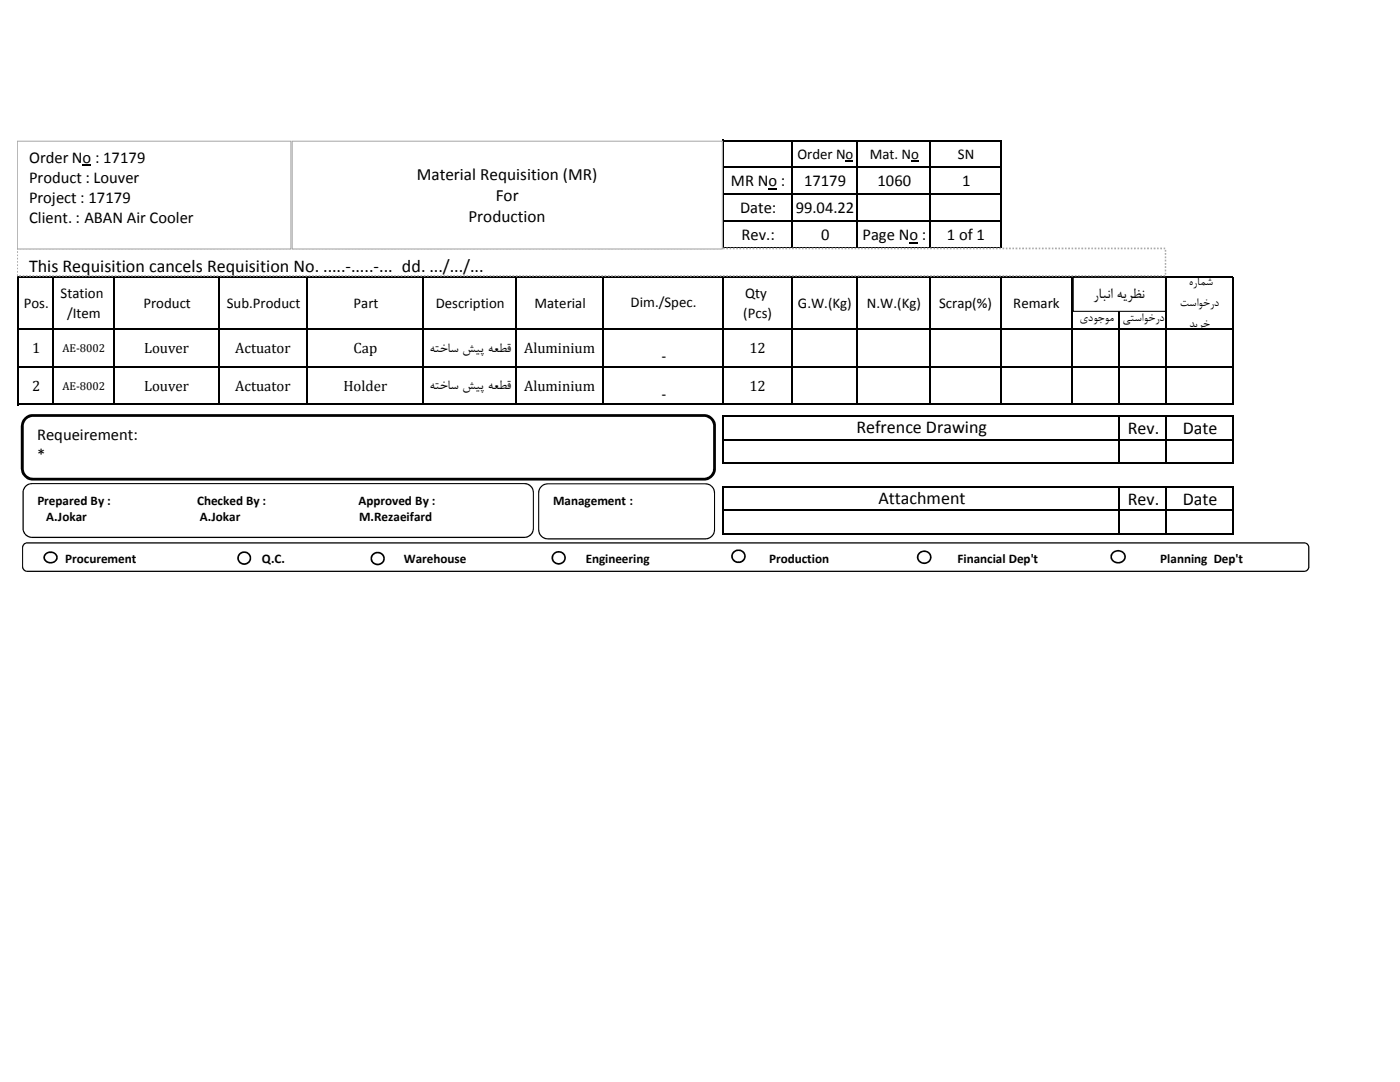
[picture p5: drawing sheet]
<svg xmlns="http://www.w3.org/2000/svg" width="279mm" height="216mm" viewBox="0 0 279 216" stroke-linecap="round" stroke-linejoin="round" font-family="sans-serif">
<path d="M153.4 37.6h1.7v.2h-1.7zM168.7 32.1h1.6v.2h-1.6zM181.9 32.1h1.5v.2h-1.5zM181.5 48.3h1.7v.3h-1.7z" fill="#000"/>
<g fill="none" stroke="#000" stroke-width=".3">
<path d="M144.3 27.9v21.8M144.4 28h55.5M144.4 33.4h55.5M144.4 38.8h55.5M158.1 28.2v21.5M171.1 28.2v21.5M185.7 28.2v21.5M199.7 28.2v52.7M3.6 55v25.9M3.7 55.2h242.4M10.6 55.3v25.6M22.8 55.3v25.6"/>
<path d="M43.6 55.3v25.6M61.3 55.3v25.6M84.5 55.3v25.6M102.9 55.3v25.6M120.4 55.3v25.6M144.3 55.3v25.6M144.4 44.2h55.5M144.4 49.6h55.5M158.1 55.3v25.6M171.1 55.3v25.6M185.7 55.3v25.6M214 55.3v25.6"/>
<path d="M223.4 55.3v25.6M232.7 55.3v25.6M246 55.3v25.6M3.7 65.7h242.4M3.7 73.2h242.4M3.7 80.7h242.4M144.3 82.9v9.7M144.3 97v9.7M144.4 83h101.7M144.4 87.7h101.7M144.4 92.4h101.7M144.4 97.1h101.7"/>
<path d="M223.4 83.2v9.4M223.4 97.3v9.4M232.7 83.2v9.4M232.7 97.3v9.4M246 83.2v9.4M246 97.3v9.4M144.4 101.8h101.7M144.4 106.5h101.7"/>
</g>
<path d="M3.4 49.6h229.2v5.4h-229.2z" fill="#fff"/>
<path d="M3.4 54.7h.2v.3h-.2zM3.4 54.1h.2v.3h-.2zM3.4 53.4h.2v.3h-.2zM3.4 52.7h.2v.4h-.2zM3.4 52.1h.2v.3h-.2zM3.4 51.4h.2v.4h-.2zM3.4 50.8h.2v.3h-.2zM3.4 50.1h.2v.4h-.2zM3.4 49.4h.2v.3h-.2l.2-.1v.2h-.2zM3.9 49.4h.3v.3h-.3zM4.5 49.4h.4v.3h-.4zM5.2 49.4h.3v.3h-.3zM5.8 49.4h.4v.3h-.4zM6.5 49.4h.3v.3h-.3zM7.2 49.4h.3v.3h-.3zM7.8 49.4h.3v.3h-.3zM8.5 49.4h.3v.3h-.3zM9.1 49.4h.3v.3h-.3zM9.8 49.4h.3v.3h-.3zM10.5 49.4h.3v.3h-.3zM11.1 49.4h.3v.3h-.3zM11.8 49.4h.3v.3h-.3zM12.4 49.4h.3v.3h-.3zM13.1 49.4h.3v.3h-.3zM13.7 49.4h.4v.3h-.4zM14.4 49.4h.3v.3h-.3zM15 49.4h.4v.3h-.4zM15.7 49.4h.3v.3h-.3zM16.3 49.4h.4v.3h-.4zM17 49.4h.3v.3h-.3zM17.7 49.4h.3v.3h-.3zM18.3 49.4h.3v.3h-.3zM19 49.4h.3v.3h-.3zM19.6 49.4h.3v.3h-.3zM20.3 49.4h.3v.3h-.3zM21 49.4h.3v.3h-.3zM21.6 49.4h.3v.3h-.3zM22.3 49.4h.3v.3h-.3zM22.9 49.4h.3v.3h-.3zM23.6 49.4h.3v.3h-.3zM24.2 49.4h.4v.3h-.4zM24.9 49.4h.3v.3h-.3zM25.5 49.4h.4v.3h-.4zM26.2 49.4h.3v.3h-.3zM26.8 49.4h.4v.3h-.4zM27.5 49.4h.3v.3h-.3zM28.2 49.4h.3v.3h-.3zM28.8 49.4h.3v.3h-.3zM29.5 49.4h.3v.3h-.3zM30.1 49.4h.3v.3h-.3zM30.8 49.4h.3v.3h-.3zM31.5 49.4h.3v.3h-.3zM32.1 49.4h.3v.3h-.3zM32.8 49.4h.3v.3h-.3zM33.4 49.4h.3v.3h-.3zM34.1 49.4h.3v.3h-.3zM34.7 49.4h.4v.3h-.4zM35.4 49.4h.3v.3h-.3zM36 49.4h.4v.3h-.4zM36.7 49.4h.3v.3h-.3zM37.3 49.4h.4v.3h-.4zM38 49.4h.3v.3h-.3zM38.7 49.4h.3v.3h-.3zM39.3 49.4h.3v.3h-.3zM40 49.4h.3v.3h-.3zM40.6 49.4h.3v.3h-.3zM41.3 49.4h.3v.3h-.3zM42 49.4h.2v.3h-.2zM42.6 49.4h.3v.3h-.3zM43.3 49.4h.3v.3h-.3zM43.9 49.4h.3v.3h-.3zM44.6 49.4h.3v.3h-.3zM45.2 49.4h.4v.3h-.4zM45.9 49.4h.3v.3h-.3zM46.5 49.4h.4v.3h-.4zM47.2 49.4h.3v.3h-.3zM47.8 49.4h.4v.3h-.4zM48.5 49.4h.3v.3h-.3zM49.1 49.4h.4v.3h-.4zM49.8 49.4h.3v.3h-.3zM50.5 49.4h.3v.3h-.3zM51.1 49.4h.3v.3h-.3zM51.8 49.4h.3v.3h-.3zM52.5 49.4h.2v.3h-.2zM53.1 49.4h.3v.3h-.3zM53.8 49.4h.3v.3h-.3zM54.4 49.4h.3v.3h-.3zM55.1 49.4h.3v.3h-.3zM55.7 49.4h.3v.3h-.3zM56.4 49.4h.3v.3h-.3zM57 49.4h.4v.3h-.4zM57.7 49.4h.3v.3h-.3zM58.3 49.4h.4v.3h-.4zM59 49.4h.3v.3h-.3zM59.6 49.4h.4v.3h-.4zM60.3 49.4h.3v.3h-.3zM61 49.4h.3v.3h-.3zM61.6 49.4h.3v.3h-.3zM62.3 49.4h.3v.3h-.3zM62.9 49.4h.3v.3h-.3zM63.6 49.4h.3v.3h-.3zM64.3 49.4h.3v.3h-.3zM64.9 49.4h.3v.3h-.3zM65.6 49.4h.3v.3h-.3zM66.2 49.4h.3v.3h-.3zM66.9 49.4h.3v.3h-.3zM67.5 49.4h.4v.3h-.4zM68.2 49.4h.3v.3h-.3zM68.8 49.4h.4v.3h-.4zM69.5 49.4h.3v.3h-.3zM70.1 49.4h.4v.3h-.4zM70.8 49.4h.3v.3h-.3zM71.5 49.4h.3v.3h-.3zM72.1 49.4h.3v.3h-.3zM72.8 49.4h.3v.3h-.3zM73.4 49.4h.3v.3h-.3zM74.1 49.4h.3v.3h-.3zM74.8 49.4h.3v.3h-.3zM75.4 49.4h.3v.3h-.3zM76.1 49.4h.3v.3h-.3zM76.7 49.4h.3v.3h-.3zM77.4 49.4h.3v.3h-.3zM78 49.4h.4v.3h-.4zM78.7 49.4h.3v.3h-.3zM79.3 49.4h.4v.3h-.4zM80 49.4h.3v.3h-.3zM80.6 49.4h.4v.3h-.4zM81.3 49.4h.3v.3h-.3zM82 49.4h.3v.3h-.3zM82.6 49.4h.3v.3h-.3zM83.3 49.4h.3v.3h-.3zM83.9 49.4h.3v.3h-.3zM84.6 49.4h.3v.3h-.3zM85.3 49.4h.3v.3h-.3zM85.9 49.4h.3v.3h-.3zM86.6 49.4h.3v.3h-.3zM87.2 49.4h.3v.3h-.3zM87.9 49.4h.3v.3h-.3zM88.5 49.4h.4v.3h-.4zM89.2 49.4h.3v.3h-.3zM89.8 49.4h.4v.3h-.4zM90.5 49.4h.3v.3h-.3zM91.1 49.4h.4v.3h-.4zM91.8 49.4h.3v.3h-.3zM92.5 49.4h.3v.3h-.3zM93.1 49.4h.3v.3h-.3zM93.8 49.4h.3v.3h-.3zM94.4 49.4h.3v.3h-.3zM95.1 49.4h.3v.3h-.3zM95.8 49.4h.3v.3h-.3zM96.4 49.4h.3v.3h-.3zM97.1 49.4h.3v.3h-.3zM97.7 49.4h.3v.3h-.3zM98.4 49.4h.3v.3h-.3zM99 49.4h.4v.3h-.4zM99.7 49.4h.3v.3h-.3zM100.3 49.4h.4v.3h-.4zM101 49.4h.3v.3h-.3zM101.6 49.4h.4v.3h-.4zM102.3 49.4h.3v.3h-.3zM103 49.4h.3v.3h-.3zM103.6 49.4h.3v.3h-.3zM104.3 49.4h.3v.3h-.3zM104.9 49.4h.3v.3h-.3zM105.6 49.4h.3v.3h-.3zM106.3 49.4h.3v.3h-.3zM106.9 49.4h.3v.3h-.3zM107.6 49.4h.3v.3h-.3zM108.2 49.4h.3v.3h-.3zM108.9 49.4h.3v.3h-.3zM109.5 49.4h.4v.3h-.4zM110.2 49.4h.3v.3h-.3zM110.8 49.4h.4v.3h-.4zM111.5 49.4h.3v.3h-.3zM112.1 49.4h.4v.3h-.4zM112.8 49.4h.3v.3h-.3zM113.5 49.4h.3v.3h-.3zM114.1 49.4h.3v.3h-.3zM114.8 49.4h.3v.3h-.3zM115.4 49.4h.3v.3h-.3zM116.1 49.4h.3v.3h-.3zM116.8 49.4h.3v.3h-.3zM117.4 49.4h.3v.3h-.3zM118.1 49.4h.3v.3h-.3zM118.7 49.4h.3v.3h-.3zM119.4 49.4h.3v.3h-.3zM120 49.4h.4v.3h-.4zM120.7 49.4h.3v.3h-.3zM121.3 49.4h.4v.3h-.4zM122 49.4h.3v.3h-.3zM122.6 49.4h.4v.3h-.4zM123.3 49.4h.3v.3h-.3zM124 49.4h.3v.3h-.3zM124.6 49.4h.3v.3h-.3zM125.3 49.4h.3v.3h-.3zM125.9 49.4h.3v.3h-.3zM126.6 49.4h.3v.3h-.3zM127.3 49.4h.3v.3h-.3zM127.9 49.4h.3v.3h-.3zM128.6 49.4h.3v.3h-.3zM129.2 49.4h.3v.3h-.3zM129.9 49.4h.3v.3h-.3zM130.5 49.4h.4v.3h-.4zM131.2 49.4h.3v.3h-.3zM131.8 49.4h.4v.3h-.4zM132.5 49.4h.3v.3h-.3zM133.1 49.4h.4v.3h-.4zM133.8 49.4h.3v.3h-.3zM134.5 49.4h.3v.3h-.3zM135.1 49.4h.3v.3h-.3zM135.8 49.4h.3v.3h-.3zM136.4 49.4h.3v.3h-.3zM137.1 49.4h.3v.3h-.3zM137.8 49.4h.2v.3h-.2zM138.4 49.4h.3v.3h-.3zM139.1 49.4h.3v.3h-.3zM139.7 49.4h.3v.3h-.3zM140.4 49.4h.3v.3h-.3zM141 49.4h.4v.3h-.4zM141.7 49.4h.3v.3h-.3zM142.3 49.4h.4v.3h-.4zM143 49.4h.3v.3h-.3zM143.6 49.4h.4v.3h-.4zM144.3 49.4h.3v.3h-.3zM144.9 49.4h.4v.3h-.4zM145.6 49.4h.3v.3h-.3zM146.3 49.4h.3v.3h-.3zM146.9 49.4h.3v.3h-.3zM147.6 49.4h.3v.3h-.3zM148.3 49.4h.2v.3h-.2zM148.9 49.4h.3v.3h-.3zM149.6 49.4h.3v.3h-.3zM150.2 49.4h.3v.3h-.3zM150.9 49.4h.3v.3h-.3zM151.5 49.4h.3v.3h-.3zM152.2 49.4h.3v.3h-.3zM152.8 49.4h.4v.3h-.4zM153.5 49.4h.3v.3h-.3zM154.1 49.4h.4v.3h-.4zM154.8 49.4h.3v.3h-.3zM155.4 49.4h.4v.3h-.4zM156.1 49.4h.3v.3h-.3zM156.8 49.4h.3v.3h-.3zM157.4 49.4h.3v.3h-.3zM158.1 49.4h.3v.3h-.3zM158.7 49.4h.3v.3h-.3zM159.4 49.4h.3v.3h-.3zM160.1 49.4h.3v.3h-.3zM160.7 49.4h.3v.3h-.3zM161.4 49.4h.3v.3h-.3zM162 49.4h.3v.3h-.3zM162.7 49.4h.3v.3h-.3zM163.3 49.4h.4v.3h-.4zM164 49.4h.3v.3h-.3zM164.6 49.4h.4v.3h-.4zM165.3 49.4h.3v.3h-.3zM165.9 49.4h.4v.3h-.4zM166.6 49.4h.3v.3h-.3zM167.3 49.4h.3v.3h-.3zM167.9 49.4h.3v.3h-.3zM168.6 49.4h.3v.3h-.3zM169.2 49.4h.3v.3h-.3zM169.9 49.4h.3v.3h-.3zM170.6 49.4h.3v.3h-.3zM171.2 49.4h.3v.3h-.3zM171.9 49.4h.3v.3h-.3zM172.5 49.4h.3v.3h-.3zM173.2 49.4h.3v.3h-.3zM173.8 49.4h.4v.3h-.4zM174.5 49.4h.3v.3h-.3zM175.1 49.4h.4v.3h-.4zM175.8 49.4h.3v.3h-.3zM176.4 49.4h.4v.3h-.4zM177.1 49.4h.3v.3h-.3zM177.8 49.4h.3v.3h-.3zM178.4 49.4h.3v.3h-.3zM179.1 49.4h.3v.3h-.3zM179.7 49.4h.3v.3h-.3zM180.4 49.4h.3v.3h-.3zM181.1 49.4h.3v.3h-.3zM181.7 49.4h.3v.3h-.3zM182.4 49.4h.3v.3h-.3zM183 49.4h.3v.3h-.3zM183.7 49.4h.3v.3h-.3zM184.3 49.4h.4v.3h-.4zM185 49.4h.3v.3h-.3zM185.6 49.4h.4v.3h-.4zM186.3 49.4h.3v.3h-.3zM186.9 49.4h.4v.3h-.4zM187.6 49.4h.3v.3h-.3zM188.3 49.4h.3v.3h-.3zM188.9 49.4h.3v.3h-.3zM189.6 49.4h.3v.3h-.3zM190.2 49.4h.3v.3h-.3zM190.9 49.4h.3v.3h-.3zM191.6 49.4h.3v.3h-.3zM192.2 49.4h.3v.3h-.3zM192.9 49.4h.3v.3h-.3zM193.5 49.4h.3v.3h-.3zM194.2 49.4h.3v.3h-.3zM194.8 49.4h.4v.3h-.4zM195.5 49.4h.3v.3h-.3zM196.1 49.4h.4v.3h-.4zM196.8 49.4h.3v.3h-.3zM197.4 49.4h.4v.3h-.4zM198.1 49.4h.3v.3h-.3zM198.8 49.4h.3v.3h-.3zM199.4 49.4h.3v.3h-.3zM200.1 49.4h.3v.3h-.3zM200.7 49.4h.3v.3h-.3zM201.4 49.4h.3v.3h-.3zM202.1 49.4h.3v.3h-.3zM202.7 49.4h.3v.3h-.3zM203.4 49.4h.3v.3h-.3zM204 49.4h.3v.3h-.3zM204.7 49.4h.3v.3h-.3zM205.3 49.4h.4v.3h-.4zM206 49.4h.3v.3h-.3zM206.6 49.4h.4v.3h-.4zM207.3 49.4h.3v.3h-.3zM207.9 49.4h.4v.3h-.4zM208.6 49.4h.3v.3h-.3zM209.3 49.4h.3v.3h-.3zM209.9 49.4h.3v.3h-.3zM210.6 49.4h.3v.3h-.3zM211.2 49.4h.3v.3h-.3zM211.9 49.4h.3v.3h-.3zM212.6 49.4h.3v.3h-.3zM213.2 49.4h.3v.3h-.3zM213.9 49.4h.3v.3h-.3zM214.5 49.4h.3v.3h-.3zM215.2 49.4h.3v.3h-.3zM215.8 49.4h.4v.3h-.4zM216.5 49.4h.3v.3h-.3zM217.1 49.4h.4v.3h-.4zM217.8 49.4h.3v.3h-.3zM218.4 49.4h.4v.3h-.4zM219.1 49.4h.3v.3h-.3zM219.8 49.4h.3v.3h-.3zM220.4 49.4h.3v.3h-.3zM221.1 49.4h.3v.3h-.3zM221.7 49.4h.3v.3h-.3zM222.4 49.4h.3v.3h-.3zM223.1 49.4h.3v.3h-.3zM223.7 49.4h.3v.3h-.3zM224.4 49.4h.3v.3h-.3zM225 49.4h.3v.3h-.3zM225.7 49.4h.3v.3h-.3zM226.3 49.4h.4v.3h-.4zM227 49.4h.3v.3h-.3zM227.6 49.4h.4v.3h-.4zM228.3 49.4h.3v.3h-.3zM228.9 49.4h.4v.3h-.4zM229.6 49.4h.3v.3h-.3zM230.3 49.4h.3v.3h-.3zM230.9 49.4h.3v.3h-.3zM231.6 49.4h.3v.3h-.3zM232.2 49.4h.3v.3h-.3zM232.5 49.9h.2v.3h-.2zM232.5 50.5h.2v.3h-.2zM232.5 51.2h.2v.3h-.2zM232.5 51.8h.2v.4h-.2zM232.5 52.5h.2v.3h-.2zM232.5 53.1h.2v.4h-.2zM232.5 53.8h.2v.3h-.2zM232.5 54.4h.2v.4h-.2zM232.2 54.9h.3v.3h-.3zM231.6 54.9h.3v.3h-.3zM230.9 54.9h.3v.3h-.3zM230.3 54.9h.3v.3h-.3zM229.6 54.9h.3v.3h-.3zM228.9 54.9h.4v.3h-.4zM228.3 54.9h.3v.3h-.3zM227.6 54.9h.4v.3h-.4zM226.9 54.9h.4v.3h-.4zM226.3 54.9h.4v.3h-.4zM225.6 54.9h.4v.3h-.4zM225 54.9h.3v.3h-.3zM224.3 54.9h.4v.3h-.4zM223.7 54.9h.3v.3h-.3zM223 54.9h.4v.3h-.4zM222.4 54.9h.3v.3h-.3zM221.7 54.9h.3v.3h-.3zM221.1 54.9h.3v.3h-.3zM220.4 54.9h.3v.3h-.3zM219.8 54.9h.3v.3h-.3zM219.1 54.9h.3v.3h-.3zM218.4 54.9h.4v.3h-.4zM217.8 54.9h.3v.3h-.3zM217.1 54.9h.4v.3h-.4zM216.5 54.9h.3v.3h-.3zM215.8 54.9h.4v.3h-.4zM215.1 54.9h.4v.3h-.4zM214.5 54.9h.3v.3h-.3zM213.8 54.9h.4v.3h-.4zM213.2 54.9h.3v.3h-.3zM212.5 54.9h.4v.3h-.4zM211.9 54.9h.3v.3h-.3zM211.2 54.9h.3v.3h-.3zM210.6 54.9h.3v.3h-.3zM209.9 54.9h.3v.3h-.3zM209.3 54.9h.3v.3h-.3zM208.6 54.9h.3v.3h-.3zM207.9 54.9h.4v.3h-.4zM207.3 54.9h.3v.3h-.3zM206.6 54.9h.4v.3h-.4zM206 54.9h.3v.3h-.3zM205.3 54.9h.4v.3h-.4zM204.6 54.9h.4v.3h-.4zM204 54.9h.3v.3h-.3zM203.3 54.9h.4v.3h-.4zM202.7 54.9h.3v.3h-.3zM202 54.9h.4v.3h-.4zM201.4 54.9h.3v.3h-.3zM200.7 54.9h.3v.3h-.3zM200.1 54.9h.3v.3h-.3zM199.4 54.9h.3v.3h-.3zM198.8 54.9h.3v.3h-.3zM198.1 54.9h.3v.3h-.3zM197.4 54.9h.4v.3h-.4zM196.8 54.9h.3v.3h-.3zM196.1 54.9h.4v.3h-.4zM195.5 54.9h.3v.3h-.3zM194.8 54.9h.4v.3h-.4zM194.1 54.9h.4v.3h-.4zM193.5 54.9h.3v.3h-.3zM192.8 54.9h.4v.3h-.4zM192.2 54.9h.3v.3h-.3zM191.5 54.9h.4v.3h-.4zM190.9 54.9h.3v.3h-.3zM190.2 54.9h.3v.3h-.3zM189.6 54.9h.3v.3h-.3zM188.9 54.9h.3v.3h-.3zM188.3 54.9h.3v.3h-.3zM187.6 54.9h.3v.3h-.3zM186.9 54.9h.4v.3h-.4zM186.3 54.9h.3v.3h-.3zM185.6 54.9h.4v.3h-.4zM185 54.9h.3v.3h-.3zM184.3 54.9h.4v.3h-.4zM183.6 54.9h.4v.3h-.4zM183 54.9h.3v.3h-.3zM182.3 54.9h.4v.3h-.4zM181.7 54.9h.3v.3h-.3zM181 54.9h.4v.3h-.4zM180.4 54.9h.3v.3h-.3zM179.7 54.9h.3v.3h-.3zM179.1 54.9h.3v.3h-.3zM178.4 54.9h.3v.3h-.3zM177.8 54.9h.3v.3h-.3zM177.1 54.9h.3v.3h-.3zM176.4 54.9h.4v.3h-.4zM175.8 54.9h.3v.3h-.3zM175.1 54.9h.4v.3h-.4zM174.5 54.9h.3v.3h-.3zM173.8 54.9h.4v.3h-.4zM173.1 54.9h.4v.3h-.4zM172.5 54.9h.3v.3h-.3zM171.8 54.9h.4v.3h-.4zM171.2 54.9h.3v.3h-.3zM170.5 54.9h.4v.3h-.4zM169.9 54.9h.3v.3h-.3zM169.2 54.9h.3v.3h-.3zM168.6 54.9h.3v.3h-.3zM167.9 54.9h.3v.3h-.3zM167.3 54.9h.3v.3h-.3zM166.6 54.9h.3v.3h-.3zM165.9 54.9h.4v.3h-.4zM165.3 54.9h.3v.3h-.3zM164.6 54.9h.4v.3h-.4zM164 54.9h.3v.3h-.3zM163.3 54.9h.4v.3h-.4zM162.6 54.9h.4v.3h-.4zM162 54.9h.3v.3h-.3zM161.3 54.9h.4v.3h-.4zM160.7 54.9h.3v.3h-.3zM160 54.9h.4v.3h-.4zM159.4 54.9h.3v.3h-.3zM158.7 54.9h.3v.3h-.3zM158.1 54.9h.3v.3h-.3zM157.4 54.9h.3v.3h-.3zM156.8 54.9h.3v.3h-.3zM156.1 54.9h.3v.3h-.3zM155.4 54.9h.4v.3h-.4zM154.8 54.9h.3v.3h-.3zM154.1 54.9h.4v.3h-.4zM153.5 54.9h.3v.3h-.3zM152.8 54.9h.4v.3h-.4zM152.1 54.9h.4v.3h-.4zM151.5 54.9h.3v.3h-.3zM150.8 54.9h.4v.3h-.4zM150.2 54.9h.3v.3h-.3zM149.5 54.9h.4v.3h-.4zM148.9 54.9h.3v.3h-.3zM148.2 54.9h.3v.3h-.3zM147.6 54.9h.3v.3h-.3zM146.9 54.9h.3v.3h-.3zM146.3 54.9h.3v.3h-.3zM145.6 54.9h.3v.3h-.3zM144.9 54.9h.4v.3h-.4zM144.3 54.9h.3v.3h-.3zM143.6 54.9h.4v.3h-.4zM143 54.9h.3v.3h-.3zM142.3 54.9h.4v.3h-.4zM141.6 54.9h.4v.3h-.4zM141 54.9h.4v.3h-.4zM140.3 54.9h.4v.3h-.4zM139.7 54.9h.3v.3h-.3zM139 54.9h.4v.3h-.4zM138.4 54.9h.3v.3h-.3zM137.7 54.9h.3v.3h-.3zM137.1 54.9h.3v.3h-.3zM136.4 54.9h.3v.3h-.3zM135.8 54.9h.3v.3h-.3zM135.1 54.9h.3v.3h-.3zM134.5 54.9h.3v.3h-.3zM133.8 54.9h.3v.3h-.3zM133.1 54.9h.4v.3h-.4zM132.5 54.9h.3v.3h-.3zM131.8 54.9h.4v.3h-.4zM131.1 54.9h.4v.3h-.4zM130.5 54.9h.4v.3h-.4zM129.8 54.9h.4v.3h-.4zM129.2 54.9h.3v.3h-.3zM128.5 54.9h.4v.3h-.4zM127.9 54.9h.3v.3h-.3zM127.2 54.9h.4v.3h-.4zM126.6 54.9h.3v.3h-.3zM125.9 54.9h.3v.3h-.3zM125.3 54.9h.3v.3h-.3zM124.6 54.9h.3v.3h-.3zM124 54.9h.3v.3h-.3zM123.3 54.9h.3v.3h-.3zM122.6 54.9h.4v.3h-.4zM122 54.9h.3v.3h-.3zM121.3 54.9h.4v.3h-.4zM120.6 54.9h.4v.3h-.4zM120 54.9h.4v.3h-.4zM119.3 54.9h.4v.3h-.4zM118.7 54.9h.3v.3h-.3zM118 54.9h.4v.3h-.4zM117.4 54.9h.3v.3h-.3zM116.7 54.9h.4v.3h-.4zM116.1 54.9h.3v.3h-.3zM115.4 54.9h.3v.3h-.3zM114.8 54.9h.3v.3h-.3zM114.1 54.9h.3v.3h-.3zM113.5 54.9h.3v.3h-.3zM112.8 54.9h.3v.3h-.3zM112.1 54.9h.4v.3h-.4zM111.5 54.9h.3v.3h-.3zM110.8 54.9h.4v.3h-.4zM110.2 54.9h.3v.3h-.3zM109.5 54.9h.4v.3h-.4zM108.8 54.9h.4v.3h-.4zM108.2 54.9h.3v.3h-.3zM107.5 54.9h.4v.3h-.4zM106.9 54.9h.3v.3h-.3zM106.2 54.9h.4v.3h-.4zM105.6 54.9h.3v.3h-.3zM104.9 54.9h.3v.3h-.3zM104.3 54.9h.3v.3h-.3zM103.6 54.9h.3v.3h-.3zM103 54.9h.3v.3h-.3zM102.3 54.9h.3v.3h-.3zM101.6 54.9h.4v.3h-.4zM101 54.9h.3v.3h-.3zM100.3 54.9h.4v.3h-.4zM99.7 54.9h.3v.3h-.3zM99 54.9h.4v.3h-.4zM98.3 54.9h.4v.3h-.4zM97.7 54.9h.3v.3h-.3zM97 54.9h.4v.3h-.4zM96.4 54.9h.3v.3h-.3zM95.7 54.9h.4v.3h-.4zM95.1 54.9h.3v.3h-.3zM94.4 54.9h.3v.3h-.3zM93.8 54.9h.3v.3h-.3zM93.1 54.9h.3v.3h-.3zM92.5 54.9h.3v.3h-.3zM91.8 54.9h.3v.3h-.3zM91.1 54.9h.4v.3h-.4zM90.5 54.9h.3v.3h-.3zM89.8 54.9h.4v.3h-.4zM89.2 54.9h.3v.3h-.3zM88.5 54.9h.4v.3h-.4zM87.8 54.9h.4v.3h-.4zM87.2 54.9h.3v.3h-.3zM86.5 54.9h.4v.3h-.4zM85.9 54.9h.3v.3h-.3zM85.2 54.9h.4v.3h-.4zM84.6 54.9h.3v.3h-.3zM83.9 54.9h.3v.3h-.3zM83.3 54.9h.3v.3h-.3zM82.6 54.9h.3v.3h-.3zM82 54.9h.3v.3h-.3zM81.3 54.9h.3v.3h-.3zM80.6 54.9h.4v.3h-.4zM80 54.9h.3v.3h-.3zM79.3 54.9h.4v.3h-.4zM78.7 54.9h.3v.3h-.3zM78 54.9h.4v.3h-.4zM77.3 54.9h.4v.3h-.4zM76.7 54.9h.3v.3h-.3zM76 54.9h.4v.3h-.4zM75.4 54.9h.3v.3h-.3zM74.7 54.9h.4v.3h-.4zM74.1 54.9h.3v.3h-.3zM73.4 54.9h.3v.3h-.3zM72.8 54.9h.3v.3h-.3zM72.1 54.9h.3v.3h-.3zM71.5 54.9h.3v.3h-.3zM70.8 54.9h.3v.3h-.3zM70.1 54.9h.4v.3h-.4zM69.5 54.9h.3v.3h-.3zM68.8 54.9h.4v.3h-.4zM68.2 54.9h.3v.3h-.3zM67.5 54.9h.4v.3h-.4zM66.8 54.9h.4v.3h-.4zM66.2 54.9h.3v.3h-.3zM65.5 54.9h.4v.3h-.4zM64.9 54.9h.3v.3h-.3zM64.2 54.9h.4v.3h-.4zM63.6 54.9h.3v.3h-.3zM62.9 54.9h.3v.3h-.3zM62.3 54.9h.3v.3h-.3zM61.6 54.9h.3v.3h-.3zM61 54.9h.3v.3h-.3zM60.3 54.9h.3v.3h-.3zM59.6 54.9h.4v.3h-.4zM59 54.9h.3v.3h-.3zM58.3 54.9h.4v.3h-.4zM57.7 54.9h.3v.3h-.3zM57 54.9h.4v.3h-.4zM56.3 54.9h.4v.3h-.4zM55.7 54.9h.3v.3h-.3zM55 54.9h.4v.3h-.4zM54.4 54.9h.3v.3h-.3zM53.7 54.9h.4v.3h-.4zM53.1 54.9h.3v.3h-.3zM52.4 54.9h.3v.3h-.3zM51.8 54.9h.3v.3h-.3zM51.1 54.9h.3v.3h-.3zM50.5 54.9h.3v.3h-.3zM49.8 54.9h.3v.3h-.3zM49.1 54.9h.4v.3h-.4zM48.5 54.9h.3v.3h-.3zM47.8 54.9h.4v.3h-.4zM47.2 54.9h.3v.3h-.3zM46.5 54.9h.4v.3h-.4zM45.8 54.9h.4v.3h-.4zM45.2 54.9h.4v.3h-.4zM44.5 54.9h.4v.3h-.4zM43.9 54.9h.3v.3h-.3zM43.2 54.9h.4v.3h-.4zM42.6 54.9h.3v.3h-.3zM41.9 54.9h.3v.3h-.3zM41.3 54.9h.3v.3h-.3zM40.6 54.9h.3v.3h-.3zM40 54.9h.3v.3h-.3zM39.3 54.9h.3v.3h-.3zM38.7 54.9h.3v.3h-.3zM38 54.9h.3v.3h-.3zM37.3 54.9h.4v.3h-.4zM36.7 54.9h.3v.3h-.3zM36 54.9h.4v.3h-.4zM35.3 54.9h.4v.3h-.4zM34.7 54.9h.4v.3h-.4zM34 54.9h.4v.3h-.4zM33.4 54.9h.3v.3h-.3zM32.7 54.9h.4v.3h-.4zM32.1 54.9h.3v.3h-.3zM31.4 54.9h.3v.3h-.3zM30.8 54.9h.3v.3h-.3zM30.1 54.9h.3v.3h-.3zM29.5 54.9h.3v.3h-.3zM28.8 54.9h.3v.3h-.3zM28.2 54.9h.3v.3h-.3zM27.5 54.9h.3v.3h-.3zM26.8 54.9h.4v.3h-.4zM26.2 54.9h.3v.3h-.3zM25.5 54.9h.4v.3h-.4zM24.8 54.9h.4v.3h-.4zM24.2 54.9h.4v.3h-.4zM23.5 54.9h.4v.3h-.4zM22.9 54.9h.3v.3h-.3zM22.2 54.9h.4v.3h-.4zM21.6 54.9h.3v.3h-.3zM20.9 54.9h.4v.3h-.4zM20.3 54.9h.3v.3h-.3zM19.6 54.9h.3v.3h-.3zM19 54.9h.3v.3h-.3zM18.3 54.9h.3v.3h-.3zM17.7 54.9h.3v.3h-.3zM17 54.9h.3v.3h-.3zM16.3 54.9h.4v.3h-.4zM15.7 54.9h.3v.3h-.3zM15 54.9h.4v.3h-.4zM14.4 54.9h.3v.3h-.3zM13.7 54.9h.4v.3h-.4zM13 54.9h.4v.3h-.4zM12.4 54.9h.3v.3h-.3zM11.7 54.9h.4v.3h-.4zM11.1 54.9h.3v.3h-.3zM10.4 54.9h.4v.3h-.4zM9.8 54.9h.3v.3h-.3zM9.1 54.9h.3v.3h-.3zM8.5 54.9h.3v.3h-.3zM7.8 54.9h.3v.3h-.3zM7.2 54.9h.3v.3h-.3zM6.5 54.9h.3v.3h-.3zM5.8 54.9h.4v.3h-.4zM5.2 54.9h.3v.3h-.3zM4.5 54.9h.4v.3h-.4zM3.9 54.9h.3v.3h-.3zM3.4 54.9h.2v.3h-.2z" fill="#a6a6a6"/>
<path d="M3.4 28.2h54.6v21.5h-54.6z" fill="#fff"/>
<path d="M3.4 28.1h54.7v21.7h-54.7zM3.4 28.3l.2-.1v21.5l-.2-.1h54.6v.1v-21.5v.1z" fill="#a6a6a6"/>
<path d="M16.5 32.9h1.7v.2h-1.7z" fill="#000"/>
<path d="M58.3 28.2h85.8v21.5h-85.8z" fill="#fff"/>
<path d="M58.2 28.1h85.9l.2 .1v21.5l-.2 .1h-85.8zM58.3 28.3l.1-.1v21.5l-.1-.1h85.8v.1v-21.5v.1z" fill="#a6a6a6"/>
<path d="M214.2 55.3h18.4v6.8h-18.4z" fill="#fff"/>
<path d="M214.1 55.3l18.5-.1 .1 .1v6.9h-18.5l-.2-.1zM214.2 55.5l.1-.2v6.8l-.1-.1h18.4l-.1 .1v-6.8l.1 .2z" fill="#000"/>
<path d="M5.1 83.5l.9-.5 .6-.1h133.9a2.12 2.12 0 0 1 2.1 2.1v8.5a2.1 2.1 0 0 1-2.1 2.1h-133.9a2.12 2.12 0 0 1-2.2-2.1v-8.5l.1-.5z" fill-rule="evenodd" fill="#fff"/>
<path d="M4.9 83.3l.7-.5 .7-.2h134.4a2.44 2.44 0 0 1 2.2 2.2v8.9a2.44 2.44 0 0 1-2.1 2.2h-134.5a2.45 2.45 0 0 1-2.2-2.4v-8.5a2.45 2.45 0 0 1 .8-1.7zM5.2 83.7l-.5 1.1v8.9l.2 .5 .4 .6 .7 .5h.6h134.1l.7-.2 .4-.3 .4-.7 .1-.6v-8.7l-.2-.6-.3-.5-1.1-.5h-134.3l-.7 .2z" fill="#000"/>
<path d="M5.1 97l.8-.5h.5h98.2a1.77 1.77 0 0 1 1.8 1.8v7.2a1.76 1.76 0 0 1-1.8 1.7h-98.2a1.79 1.79 0 0 1-1.8-1.7v-7.2l.1-.5z" fill-rule="evenodd" fill="#fff"/>
<path d="M5 96.9l.6-.4 .6-.1h98.8l.7 .3 .6 .5 .3 .9v7.5a1.89 1.89 0 0 1-2 1.8h-98.2a1.95 1.95 0 0 1-1.9-1.9v-7.4l.1-.6zM5.2 97.1l-.5 .9v7.7l.5 .9 1 .5h98.6l1-.5 .5-.7v-.4v-7.5l-.3-.7-.4-.4-1-.3h-98.2l-.6 .1z" fill="#000"/>
<path d="M108 97.1l.9-.5 .4-.1h31.5a1.84 1.84 0 0 1 1.8 1.9v7.3a1.83 1.83 0 0 1-1.8 1.8h-31.5a1.87 1.87 0 0 1-1.8-1.8v-7.3l.1-.5z" fill-rule="evenodd" fill="#fff"/>
<path d="M108 97l.6-.4 .5-.2 32.3 .1a1.86 1.86 0 0 1 1.3 1.7v7.9a1.86 1.86 0 0 1-1.3 1.5l-32.1 .1a2.07 2.07 0 0 1-1.8-1.2l-.1-.6v-7.9zM108.1 97.2l-.4 .5-.1 .7v7.3l.3 .9 .5 .5 .4 .2 32 .1 .9-.3 .7-.9 .1-8.2-.5-.8-.9-.5-31.8-.1-.6 .2z" fill="#000"/>
<path d="M4.8 108.6l.7-.3h254.8a.94 .94 0 0 1 .9 1v3.8a.94 .94 0 0 1-.9 .9h-254.8a.95 .95 0 0 1-1-.9v-3.8z" fill-rule="evenodd" fill="#fff"/>
<path d="M4.7 108.5l.5-.3h255.3l.5 .3 .3 .6v4.2a1.11 1.11 0 0 1-.8 .8h-255.3a1.04 1.04 0 0 1-.8-1v-4zM4.9 108.7l-.3 .6v3.7l.2 .5 .5 .4h255.1l.5-.3 .2-.4v-4.1l-.3-.4-.4-.2h-255.1z" fill="#000"/>
<path d="M9.1 110.6a1.36 1.36 0 0 1 2.3 .7 1.32 1.32 0 0 1-1.3 1 1.32 1.32 0 0 1-1.3-1z" fill-rule="evenodd" fill="#fff"/>
<path d="M9.1 110.4l.7-.4h.6a1.21 1.21 0 0 1 1.1 1.2 1.21 1.21 0 0 1-1.1 1.2h-.6a1.25 1.25 0 0 1-1-1.6zM9.3 110.6l-.3 .5v.3l.4 .6 .7 .1h.4l.6-.5v-.7l-.3-.4-.9-.1z" fill="#000"/>
<circle cx="48.7" cy="111.4" r="1.21" fill="#fff"/>
<path d="M47.3 111.4a1.4 1.4 0 0 1 2.8 0 1.4 1.4 0 0 1-2.8 0zM47.7 111.4a1.05 1.05 0 0 0 2.1 0 1.05 1.05 0 0 0-2.1 0z" fill="#000"/>
<path d="M74.3 110.8a1.23 1.23 0 0 1 2.2 0 1.23 1.23 0 0 1-1.1 1.8 1.2 1.2 0 0 1-1.1-.6 1.2 1.2 0 0 1 0-1.2z" fill-rule="evenodd" fill="#fff"/>
<path d="M74 111.4a1.39 1.39 0 0 1 2.7 0 1.39 1.39 0 0 1-2.7 0zM74.3 111.5a1.07 1.07 0 0 0 2.1 0 1.07 1.07 0 0 0-2.1 0z" fill="#000"/>
<path d="M222 110.4a1.39 1.39 0 0 1 1.7-.4 1.39 1.39 0 0 1 .8 1.5 1.39 1.39 0 0 1-1.7 .8 1.39 1.39 0 0 1-1-1.6z" fill-rule="evenodd" fill="#fff"/>
<path d="M222.1 110.1a1.6 1.6 0 0 1 2.6 1 1.55 1.55 0 0 1-1.7 1.3 1.55 1.55 0 0 1-1.4-1.6zM222.3 110.4l-.4 .7 .2 .6 .4 .3 .6 .1h.5l.7-.6 .1-.6-.5-.7-1-.1z" fill="#000"/>
<circle cx="111.5" cy="111.3" r="1.23" fill="#fff"/>
<path d="M110.1 111.3a1.41 1.41 0 0 1 2.8 0 1.41 1.41 0 0 1-2.8 0zM110.4 111.3a1.09 1.09 0 0 0 2.1 0 1.09 1.09 0 0 0-2.1 0z" fill="#000"/>
<path d="M183.4 110.5a1.29 1.29 0 0 1 1.9-.3 1.29 1.29 0 0 1 0 2 1.29 1.29 0 0 1-1.9-.3 1.11 1.11 0 0 1 0-1.4z" fill-rule="evenodd" fill="#fff"/>
<path d="M183.4 110.2l.8-.3a1.38 1.38 0 0 1 1.7 1.3 1.38 1.38 0 0 1-1.7 1.3l-.8-.3a1.3 1.3 0 0 1 0-2zM183.6 110.4l-.3 .6v.4l.5 .7 .9 .1 .7-.4 .2-.8-.5-.7-.9-.1z" fill="#000"/>
<circle cx="147.3" cy="111" r="1.25" fill="#fff"/>
<path d="M145.9 111a1.45 1.45 0 0 1 2.9 0 1.45 1.45 0 0 1-2.9 0zM146.2 111a1.1 1.1 0 0 0 2.2 0 1.1 1.1 0 0 0-2.2 0z" fill="#000"/>
<g font-size="3.6">
<text x="5.8" y="54.2">This Requisition cancels Requisition No. .....‐.....‐... dd. .../.../...</text>
<text x="170.9" y="86.4">Refrence Drawing</text>
<text x="225.1" y="86.6">Rev.</text>
<text x="236.1" y="86.6">Date</text>
<text x="175.3" y="100.5">Attachment</text>
<text x="225.1" y="100.7">Rev.</text>
<text x="236.1" y="100.7">Date</text>
</g>
<g font-size="3.4">
<text x="83.2" y="35.9">Material Requisition (MR)</text>
<text x="98.9" y="40.1">For</text>
<text x="93.5" y="44.3">Production</text>
</g>
<g font-size="3.3">
<text x="5.8" y="32.5">Order No : 17179</text>
<text x="5.8" y="40.5">Project : 17179</text>
<text x="5.8" y="36.4">Product : Louver</text>
<text x="145.9" y="37.2">MR No :</text>
<text x="160.5" y="37.2">17179</text>
<text x="175.1" y="37.2">1060</text>
<text x="192" y="37.2">1</text>
<text x="5.8" y="44.5">Client. : ABAN Air Cooler</text>
<text x="147.7" y="42.6">Date:</text>
<text x="148" y="48">Rev.:</text>
<text x="158.8" y="42.6">99.04.22</text>
<text x="163.9" y="48">0</text>
<text x="172.1" y="48">Page No :</text>
<text x="189" y="48">1 of 1</text>
<text x="218.2" y="59.4">رابان ه</text>
<text x="224.2" y="59.4">يرظن</text>
<text x="7.4" y="87.8">Requeirement:</text>
<text x="7.4" y="91.8">*</text>
</g>
<g font-size="3">
<text x="159.1" y="31.7">Order No</text>
<text x="173.6" y="31.7">Mat. No</text>
<text x="191.2" y="31.7">SN</text>
<text x="12.1" y="59.5">Station</text>
<text x="148.7" y="59.5">Qty</text>
<text x="4.7" y="61.5">Pos.</text>
<text x="13.4" y="63.4">/Item</text>
<text x="28.6" y="61.5">Product</text>
<text x="45.3" y="61.5">Sub.Product</text>
<text x="70.6" y="61.5">Part</text>
<text x="86.9" y="61.5">Description</text>
<text x="106.7" y="61.5">Material</text>
<text x="125.9" y="61.3">Dim./Spec.</text>
<text x="148.3" y="63.4">(Pcs)</text>
<text x="159.3" y="61.5">G.W.(Kg)</text>
<text x="173" y="61.5">N.W.(Kg)</text>
<text x="187.4" y="61.5">Scrap(%)</text>
<text x="202.2" y="61.5">Remark</text>
<text x="6.4" y="70.5">1</text>
<text x="28.7" y="70.5">Louver</text>
<text x="47" y="70.5">Actuator</text>
<text x="70.5" y="70.5">Cap</text>
<text x="85.7" y="70.1">هتخاس شيپ هعطق</text>
<text x="104.6" y="70.5">Aluminium</text>
<text x="149.6" y="70.5">12</text>
<text x="85.7" y="77.6">هتخاس شيپ هعطق</text>
<text x="132" y="72.1">‐</text>
<text x="6.4" y="78">2</text>
<text x="28.7" y="78">Louver</text>
<text x="47" y="78">Actuator</text>
<text x="68.5" y="78">Holder</text>
<text x="104.6" y="78">Aluminium</text>
<text x="132" y="79.5">‐</text>
<text x="149.6" y="78">12</text>
</g>
<g font-size="2.6">
<text x="237.3" y="56.9">هرامش</text>
<text x="215.4" y="64.1">يدوجوم</text>
<text x="224" y="64.1">يتساوخرد</text>
<text x="235.5" y="61">تساوخرد</text>
<text x="237.3" y="65.2">ديرخ</text>
<text x="7.5" y="100.7">Prepared By :</text>
<text x="39.3" y="100.7">Checked By :</text>
<text x="71.5" y="100.7">Approved By :</text>
<text x="110.4" y="100.8">Management :</text>
<text x="9.2" y="103.9">A.Jokar</text>
<text x="39.9" y="103.9">A.Jokar</text>
<text x="71.7" y="103.9">M.Rezaeifard</text>
<text x="13" y="112.3">Procurement</text>
<text x="52.3" y="112.3">Q.C.</text>
<text x="80.6" y="112.3">Warehouse</text>
<text x="116.9" y="112.3">Engineering</text>
<text x="153.5" y="112.3">Production</text>
<text x="191.1" y="112.3">Financial Dep't</text>
<text x="231.6" y="112.3">Planning Dep't</text>
</g>
<g font-size="2.3">
<text x="12.4" y="70.3">AE‐8002</text>
<text x="12.4" y="77.8">AE‐8002</text>
</g>
</svg>
